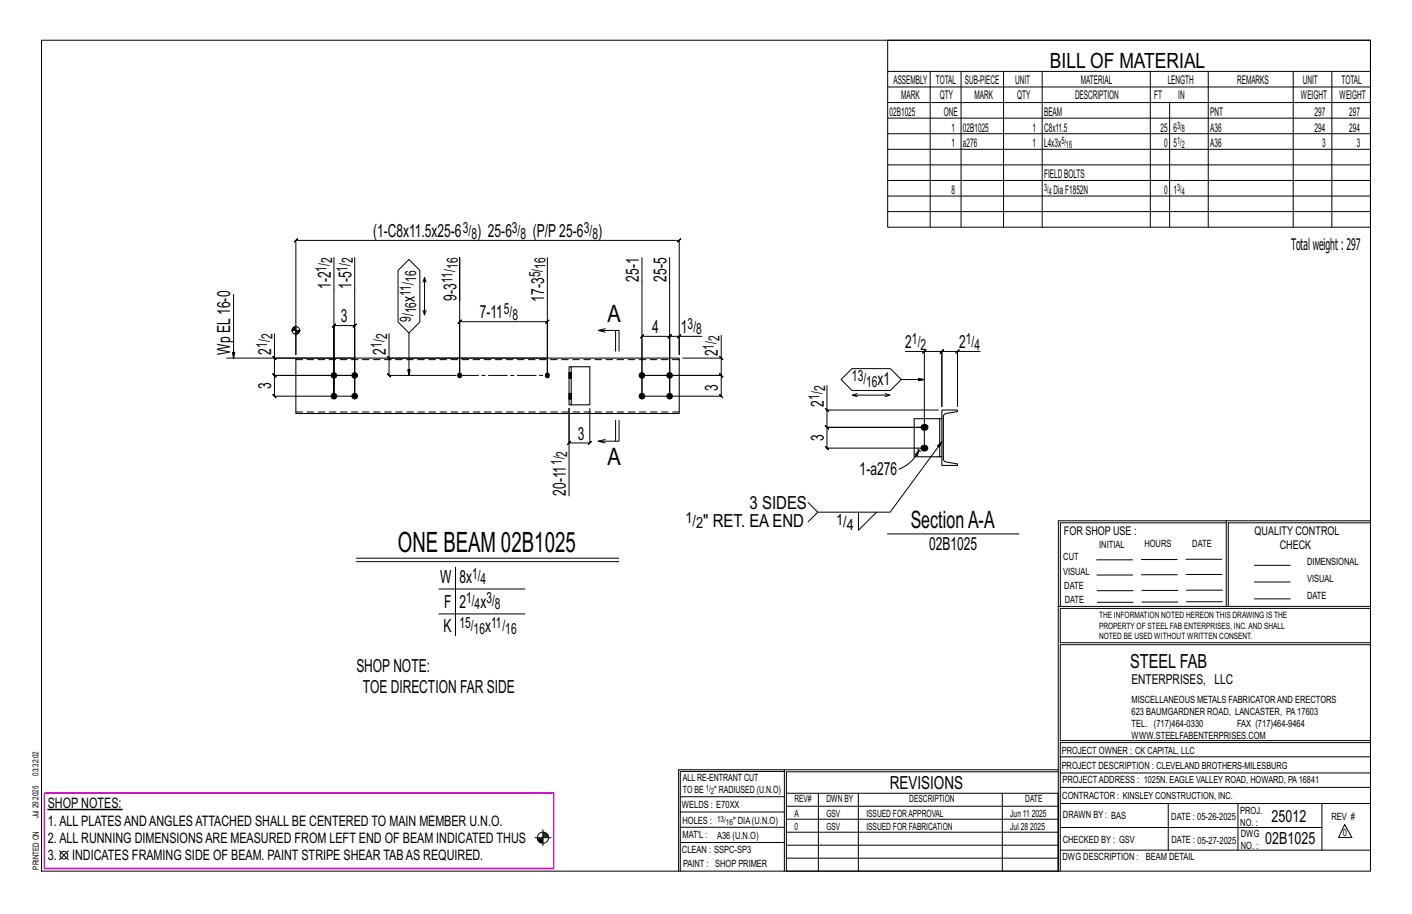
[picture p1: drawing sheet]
<svg xmlns="http://www.w3.org/2000/svg" width="432mm" height="279mm" viewBox="0 0 432 279" stroke-linecap="round" stroke-linejoin="round" font-family="sans-serif">
<g fill="#000" stroke="#000" stroke-width=".31">
<path d="M281.9 136.4a.99 .99 0 0 1 1.5-.1 .99 .99 0 0 1-.2 1.5 .98 .98 0 0 1-1.3-.1 .98 .98 0 0 1 0-1.3zM281.9 130a.99 .99 0 0 1 1.6-.1 .99 .99 0 0 1-.2 1.5 .98 .98 0 0 1-1.3-.1 .98 .98 0 0 1-.1-1.3zM14.6 247.4h22.8v.1h-22.8z"/>
<circle cx="102.1" cy="114.8" r=".86"/>
<circle cx="108.5" cy="114.8" r=".86"/>
<circle cx="140.5" cy="114.8" r=".68"/>
<circle cx="167.3" cy="114.8" r=".68"/>
<circle cx="196.3" cy="114.8" r=".86"/>
<circle cx="204.8" cy="114.8" r=".86"/>
<circle cx="102.1" cy="121.1" r=".86"/>
<circle cx="108.5" cy="121.1" r=".86"/>
<circle cx="196.3" cy="121.1" r=".86"/>
<circle cx="204.8" cy="121.1" r=".86"/>
</g>
<g fill="none" stroke="#000" stroke-width=".31">
<path d="M12.7 12.3h406.4v254h-406.4zM271.5 12.3h147.6v57.2h-147.6zM271.5 21.8h147.6M271.5 26.6h147.6M271.5 31.4h147.6M271.5 36.1h147.6M284.5 21.8v47.7M293.9 21.8v47.7M306.9 21.8v47.7M318.7 21.8v47.7M351.8 21.8v47.7M357.7 31.4v38.1"/>
<path d="M369.5 21.8v47.7M395.5 21.8v47.7M407.3 21.8v47.7M271.5 40.9h147.6M271.5 45.6h147.6M271.5 50.4h147.6M271.5 55.2h147.6M271.5 59.9h147.6M102.1 78.7v42.4v-21.6l-.5 .5 1-1-.5 .5h6.4l-.5 .5 1-1-.5 .5v21.6v-42.4M167.4 78.7v36.1v-16.5l.5-.5-1 1 .5-.5h-26.8l.5-.5-1 1 .5-.5v16.5v-36.1v13.2M196.3 78.7v42.4M204.8 78.7v42.4v-18.3l.5-.5-1 1 .5-.5h-8.5l.5-.5-1 1 .5-.5v18.3h24.3l.5 .5-1-1 .5 .5v-6.3l.5 .5-1-1 .5 .5h-24.3h24.3l.5 .5-1-1 .5 .5v-5.3"/>
<path d="M271.5 64.7h147.6M71.4 90v19.5l-.3-1.8h.7l-.4 1.8M90.1 99.9v1.1M90.3 99.9v1.1M90.5 99.6v8.8v-34.9l-.5 .5 1-1-.5 .5h117.2l-.5 .5 1-1-.5 .5v34.9v-5.6h6.9M121.7 82.7l3.4-3.4 3.3 3.4v15.7l-3.3 3.4-3.4-3.4zM129.3 94.8l.5 1.5 .5-1.5M129.8 84.8l-.5 1.5M130.3 86.3l-.5-1.5v11.5M69.3 109.5h21.2M83.4 109l1 1zM83.9 109.5v5.3l-.5-.5 1 1-.5-.5h24.6h-24.6l-.5-.5 1 1-.5-.5v6.3l-.5-.5 1 1-.5-.5h24.6"/>
<path d="M83.9 102v7.5h24.6M89.1 101h2.8M89.4 100.5v.5M89.6 100.2v.8M89.8 100v1M90.7 101v1.1M90.9 101v1.1M91.1 101v1M91.3 101v.8M91.5 101v.5M118.5 109l1 1zM119 102v7.5h48.4"/>
<path d="M119 109.5v5.3l-.5-.5 1 1-.5-.5h20.5M125.1 101.8v13l-.4-1.8h.7l-.3 1.8M185.1 101.5l-2.1-.5h6.3v6.4M185.1 100.5l-2.1 .5M188.3 101v6.4M207.7 102.8h-2.9l.5-.5-1 1 .5-.5v18.3M208.2 102.3l-1 1zM220.1 109l1 1zM220.6 102.5v7h-11.8M252.9 117.9v7.4h34.1M275.6 116l-3.3 3.4h-11.8l-3.3-3.4 3.3-3.3h11.8l3.3 3.3h7.1l-1.8 .4v-.8l1.8 .4M276.8 107.4h5.9v29.6h-29.8l.5 .5-1-1 .5 .5v-6.4l.5 .5-1-1 .5 .5h29.8h-29.8l.5 .5-1-1 .5 .5v-5.3"/>
<path d="M282.7 107.4h5.3l-.5 .5 1-1-.5 .5v16.9v-16.9l-.5 .5 1-1-.5 .5h4.8M283.2 106.9l-1 1zM293.3 106.9l-1 1zM299.7 107.4h-6.9v16.9M180.4 124.8v10.6l.5-.5-1 1 .5-.5h-6.4l.5-.5-1 1 .5-.5v-10.6v26.8M185.1 134.3l-2.1 .6M188.3 128.5v6.4M189.3 128.5v6.4h-6.3l2.1 .5M252.4 124.8l1 1zM262.1 120.3l-1.4 .5M270.7 120.3l1.4 .5-1.4 .5M272.1 120.8h-11.4l1.4 .5"/>
<path d="M280.6 137.2l.4 .4M281 137.6l-.5 1.8-.6-.4zM281 137.6a11 11 0 0 1-6.1 5.8M281 137.6l.4 .5M288 135.1l-1.3 1.2 .6 .4 .7-1.6-15.8 21.5h-22.1l-2.9-3M250.1 156.6l-2.9 2.9M262.5 156.6v5.5l5.6-5.5M375 159.8h-50.7v25.6M375 159.2h-51.3l-.1 107.1M419.1 159.2h-44.1v26.2M419.1 159.8h-43.5v25.6M109 170.6h80.2"/>
<path d="M109 171.7h80.2M139.3 173.4v20.9M271.4 163.2h40.2M335.4 171.1h10.9M335.4 175.8h11M349 171h11M349.1 175.7h11M362.7 171h10.9M362.7 175.6h11M383.6 172.8h11M383.6 177.9h11M134.2 180.1h26.3"/>
<path d="M134.2 187.7h26.3M323.7 185.4h95.4M335.5 184.1h11M335.5 180.6h11M349.2 184h11M349.2 180.5h11M362.9 180.4h10.9M362.9 184h10.9M383.6 183.1h11M419.1 186h-94.9v10.5h94.9M419.1 197.1h-94.9v29.3h94.9v.6h-94.9v39.3M239.9 235.8h-31.9v30.5"/>
<path d="M239.9 235.3h-32.4v31M323.6 235.3h-83.7v31M323.6 235.9h-83.1v6.6M324.2 236.3h94.9M324.2 231.4h94.9M163.6 256.1h4.9M164.3 256.4h1.7M164.4 256.7h1.6M164.5 256.9h1.5M164.8 257.2h1.2M165.1 257.5h.9M166 253.6v4.9"/>
<path d="M166 254.6h1M166 255.8h1.7M166 254.9h1.3M166 255.2h1.5M166 255.5h1.7M208 252.9h31.9M208 257.5h31.9M208 243.6h31.9M208 248.2h31.9M240.5 242.5h83.1v23.8h-83.1zM240.5 258.4h83.1M240.5 254.4h83.1"/>
<path d="M240.5 250.4h83.1M240.5 246.5h83.1M250.3 242.5v23.8M262.5 242.5v23.8M306.5 242.5v23.8M324.2 253h80.1M324.2 245.6h94.9M324.2 259.9h94.9M324.2 240.7h94.9M357.3 245.6v14.3M378.6 245.6v14.3M404.3 245.6v14.3"/>
<path d="M411.2 252.1l2.2 3.9h-4zM18.2 260.1l2.7 2.7M20.9 260.1l-2.7 2.7M240.5 262.3h83.1"/>
<circle cx="90.5" cy="101" r="1.16"/>
<circle cx="166" cy="256.1" r="1.71"/>
<circle cx="19.5" cy="261.4" r="1.17"/>
</g>
<path d="M13.6 242.4h155.8v23.1h-155.8z" fill="none" stroke="#f0f" stroke-width=".5"/>
<path d="M90.5 109.5h117.2v16.9h-117.2zM174 112.1h.7v11.7h-.7zM174.7 112.1h5.7v11.7h-5.7M287.4 128h-7.8v11.6h7.8M288 125.3h4.8v.5l-3.8 .7-.5 .8 .1 13.3 .7 .6 3.5 .6v.5h-4.8zM288 128h-.6v11.6h.6" fill="none" stroke="#000" stroke-width=".32"/>
<g fill="none" stroke="#000" stroke-width=".31" stroke-dasharray="2 1.4">
<path d="M90.5 109.9h117.2M174 115.6h.7zM174 115.6v-.2M174 115.1v.3h.7v.2M174 114.8v-.4h.7v.4M174 114.4v-.2h.7v.2M174 114.2v-.2h.7v.2M174 114h.7M174.7 115.1v-.3h-.7v.3h.7v.3M174 121.9l.7 .1zM174 121.9v-.2M174 121.4v.3h.7v.2"/>
<path d="M174 121.1v-.3h.7v.3M174 120.8v-.3h.7v.3M174 120.5v-.2h.7v.2M174 120.3h.7M174.7 121.4v-.3h-.7v.3h.7v.3M207.7 125.9h-117.2"/>
</g>
<path d="M140.6 114.8h26.8" fill="none" stroke="#000" stroke-width=".31" stroke-dasharray="5.8 1 1 1"/>
<text font-size="8.6" x="121.7" y="168.7">ONE BEAM 02B1025</text>
<g font-size="7.3">
<text x="185.7" y="98.5">A</text>
<text x="185.7" y="142.1">A</text>
<text x="278.5" y="161.5">SectionA-A</text>
</g>
<text font-size="6.4" x="321.1" y="20.7">BILL OF MATERIAL</text>
<text font-size="5.9" x="345.6" y="204.1">STEEL FAB</text>
<g font-size="5.5">
<text x="114.1" y="72.5">(1-C8x11.5x25-6</text>
<text x="145.9" y="72.5">) 25-6</text>
<text x="163" y="72.5">(P/P25-6</text>
<text x="182.9" y="72.5">)</text>
<text x="101.1" y="88.4" transform="rotate(-90 101.1 88.4)">1-2</text>
<text x="107.5" y="88.4" transform="rotate(-90 107.5 88.4)">1-5</text>
<text x="195.3" y="86.1" transform="rotate(-90 195.3 86.1)">25-1</text>
<text x="203.8" y="86.1" transform="rotate(-90 203.8 86.1)">25-5</text>
<text x="126.8" y="92.3" transform="rotate(-90 126.8 92.3)">x</text>
<text x="139.6" y="91.9" transform="rotate(-90 139.6 91.9)">9-3</text>
<text x="166.4" y="92.2" transform="rotate(-90 166.4 92.2)">17-3</text>
<text x="104.3" y="98.5">3</text>
<text x="146.7" y="97.3">7-11</text>
<text x="199.4" y="101.8">4</text>
<text x="208.2" y="101.8">1</text>
<text x="276.8" y="106.4">2</text>
<text x="293.3" y="106.4">2</text>
<text x="70.4" y="108.4" transform="rotate(-90 70.4 108.4)">Wp EL16-0</text>
<text x="82.9" y="108.4" transform="rotate(-90 82.9 108.4)">2</text>
<text x="118" y="108.4" transform="rotate(-90 118 108.4)">2</text>
<text x="219.6" y="108.9" transform="rotate(-90 219.6 108.9)">2</text>
<text x="82.9" y="118.9" transform="rotate(-90 82.9 118.9)">3</text>
<text x="219.6" y="119.5" transform="rotate(-90 219.6 119.5)">3</text>
<text x="268.4" y="117.8">x1</text>
<text x="251.9" y="124.3" transform="rotate(-90 251.9 124.3)">2</text>
<text x="176.7" y="134.4">3</text>
<text x="251.9" y="134.8" transform="rotate(-90 251.9 134.8)">3</text>
<text x="262.9" y="145.3">1-a276</text>
<text x="173" y="151.6" transform="rotate(-90 173 151.6)">20-11</text>
<text x="229.2" y="155.6">3 SIDES</text>
<text x="215" y="161.1">&quot; RET. EA END</text>
<text x="284.1" y="168.2">02B1025</text>
<text x="134.6" y="178.1">W</text>
<text x="140.5" y="178.1">8x</text>
<text x="135.9" y="185.7">F</text>
<text x="140.5" y="185.7">2</text>
<text x="146.9" y="185.7">x</text>
<text x="135.6" y="193.3">K</text>
<text x="148.3" y="193.3">x</text>
<text x="109" y="205.5">SHOPNOTE:</text>
<text x="111" y="212">TOE DIRECTION FAR SIDE</text>
<text x="272.2" y="241.1">REVISIONS</text>
</g>
<g font-size="5.1">
<text x="388.9" y="251.3">25012</text>
<text x="386.9" y="258.1">02B1025</text>
</g>
<text font-size="4.9" x="394.8" y="76.4">Totalweight : 297</text>
<g font-size="4.7">
<text x="141.5" y="71.3">3/</text>
<text x="156.5" y="71.3">3/</text>
<text x="178.5" y="71.3">3/</text>
<text x="144.2" y="72.9">8</text>
<text x="159.2" y="72.9">8</text>
<text x="181.1" y="72.9">8</text>
<text x="99.9" y="83.1" transform="rotate(-90 99.9 83.1)">1/</text>
<text x="101.5" y="80.5" transform="rotate(-90 101.5 80.5)">2</text>
<text x="106.2" y="83.1" transform="rotate(-90 106.2 83.1)">1/</text>
<text x="107.9" y="80.5" transform="rotate(-90 107.9 80.5)">2</text>
<text x="140" y="82.2" transform="rotate(-90 140 82.2)">16</text>
<text x="166.8" y="82.2" transform="rotate(-90 166.8 82.2)">16</text>
<text x="127.2" y="86.1" transform="rotate(-90 127.2 86.1)">16</text>
<text x="138.3" y="86.6" transform="rotate(-90 138.3 86.6)">11/</text>
<text x="165.1" y="84.8" transform="rotate(-90 165.1 84.8)">5/</text>
<text x="125.6" y="90.5" transform="rotate(-90 125.6 90.5)">11/</text>
<text x="127.2" y="95.8" transform="rotate(-90 127.2 95.8)">16</text>
<text x="125.6" y="98.4" transform="rotate(-90 125.6 98.4)">9/</text>
<text x="154.1" y="96.1">5/</text>
<text x="156.7" y="97.8">8</text>
<text x="210.3" y="100.6">3/</text>
<text x="81.7" y="106.4" transform="rotate(-90 81.7 106.4)">1/</text>
<text x="83.3" y="103.7" transform="rotate(-90 83.3 103.7)">2</text>
<text x="116.7" y="106.4" transform="rotate(-90 116.7 106.4)">1/</text>
<text x="118.4" y="103.7" transform="rotate(-90 118.4 103.7)">2</text>
<text x="212.9" y="102.2">8</text>
<text x="218.3" y="106.9" transform="rotate(-90 218.3 106.9)">1/</text>
<text x="220" y="104.3" transform="rotate(-90 220 104.3)">2</text>
<text x="278.9" y="105.2">1/</text>
<text x="281.5" y="106.9">2</text>
<text x="295.4" y="105.2">1/</text>
<text x="298" y="106.9">4</text>
<text x="252.3" y="119.6" transform="rotate(-90 252.3 119.6)">2</text>
<text x="260.5" y="116.6">13/</text>
<text x="264.9" y="118.2">16</text>
<text x="250.7" y="122.2" transform="rotate(-90 250.7 122.2)">1/</text>
<text x="171.8" y="142.2" transform="rotate(-90 171.8 142.2)">1/</text>
<text x="173.4" y="139.6" transform="rotate(-90 173.4 139.6)">2</text>
<text x="209.6" y="159.9">1/</text>
<text x="212.9" y="161.5">2</text>
<text x="255.7" y="160.4">1/</text>
<text x="259" y="162.1">4</text>
<text x="144.4" y="176.9">1/</text>
<text x="147" y="178.5">4</text>
<text x="142.5" y="184.5">1/</text>
<text x="148.7" y="184.5">3/</text>
<text x="145.1" y="186.1">4</text>
<text x="151.3" y="186.1">8</text>
<text x="140.5" y="192.1">15/</text>
<text x="144.8" y="193.8">16</text>
<text x="150.2" y="192.1">11/</text>
<text x="154.5" y="193.8">16</text>
</g>
<g font-size="4.4">
<text x="14.6" y="247.1">SHOP NOTES:</text>
<text x="14.6" y="257.6">2.ALL RUNNING DIMENSIONSARE MEASURED FROM LEFT END OF BEAM INDICATED THUS</text>
<text x="14.6" y="252.4">1.ALL PLATESANDANGLESATTACHED SHALL BE CENTERED TO MAIN MEMBER U.N.O.</text>
<text x="14.6" y="262.8">3.</text>
<text x="22.1" y="262.8">INDICATES FRAMING SIDE OF BEAM. PAINT STRIPE SHEAR TABAS REQUIRED.</text>
</g>
<text font-size="4.2" x="346" y="209.1">ENTERPRISES, LLC</text>
<g font-size="3.7">
<text x="273.2" y="25.6">ASSEMBLY</text>
<text x="286.2" y="25.6">TOTAL</text>
<text x="295.1" y="25.6">SUB-PIECE</text>
<text x="310.4" y="25.6">UNIT</text>
<text x="330.5" y="25.6">MATERIAL</text>
<text x="357.1" y="25.6">LENGTH</text>
<text x="378.3" y="25.6">REMARKS</text>
<text x="398.4" y="25.6">UNIT</text>
<text x="410.2" y="25.6">TOTAL</text>
<text x="272.1" y="35.5">02B1025</text>
<text x="275.6" y="30.4">MARK</text>
<text x="287.4" y="30.4">QTY</text>
<text x="288.6" y="35.5">ONE</text>
<text x="298" y="30.4">MARK</text>
<text x="311" y="30.4">QTY</text>
<text x="319.3" y="35.5">BEAM</text>
<text x="328.7" y="30.4">DESCRIPTION</text>
<text x="353" y="30.4">FT</text>
<text x="360.3" y="30.4">IN</text>
<text x="370.1" y="35.5">PNT</text>
<text x="397.8" y="30.4">WEIGHT</text>
<text x="402" y="35.5">297</text>
<text x="409.6" y="30.4">WEIGHT</text>
<text x="412.6" y="35.5">297</text>
<text x="290.9" y="40.2">1</text>
<text x="294.5" y="40.2">02B1025</text>
<text x="315.8" y="40.2">1</text>
<text x="319.3" y="40.2">C8x11.5</text>
<text x="354.9" y="40.2">25</text>
<text x="358.9" y="40.2">6</text>
<text x="370.1" y="40.2">A36</text>
<text x="402" y="40.2">294</text>
<text x="412.6" y="40.2">294</text>
<text x="290.9" y="45">1</text>
<text x="294.5" y="45">a276</text>
<text x="315.8" y="45">1</text>
<text x="319.3" y="45">L4x3x</text>
<text x="356" y="45">0</text>
<text x="358.9" y="45">5</text>
<text x="370.1" y="45">A36</text>
<text x="404.3" y="45">3</text>
<text x="415" y="45">3</text>
<text x="290.9" y="59.3">8</text>
<text x="319.3" y="54.5">FIELDBOLTS</text>
<text x="322.2" y="59.3">DiaF1852N</text>
<text x="356" y="59.3">0</text>
<text x="358.9" y="59.3">1</text>
<text x="325.3" y="163.4">FOR SHOP USE :</text>
<text x="383.7" y="163.4">QUALITY CONTROL</text>
<text x="391.4" y="167.8">CHECK</text>
</g>
<g font-size="3.1">
<text x="360" y="39.4">3/</text>
<text x="361.4" y="40.5">8</text>
<text x="324.6" y="44.1">5/</text>
<text x="326" y="45.3">16</text>
<text x="360" y="44.1">1/</text>
<text x="361.4" y="45.3">2</text>
<text x="319.3" y="58.4">3/</text>
<text x="320.7" y="59.5">4</text>
<text x="360" y="58.4">3/</text>
<text x="361.4" y="59.5">4</text>
<text x="336.2" y="167.4">INITIAL</text>
<text x="350" y="167.1">HOURS</text>
<text x="364.6" y="167.2">DATE</text>
<text x="325.2" y="171.3">CUT</text>
<text x="399.8" y="172.8">DIMENSIONAL</text>
<text x="325.1" y="175.8">VISUAL</text>
<text x="399.8" y="177.9">VISUAL</text>
<text x="325.5" y="180">DATE</text>
<text x="325.7" y="184.4">DATE</text>
<text x="399.8" y="183.1">DATE</text>
<text x="346" y="215">MISCELLANEOUS METALS FABRICATORAND ERECTORS</text>
<text x="346" y="218.6">623 BAUMGARDNER ROAD, LANCASTER, PA17603</text>
<text x="346" y="225.8">WWW.STEELFABENTERPRISES.COM</text>
<text x="346" y="222.2">TEL. (717)464-0330</text>
<text x="378.3" y="222.2">FAX (717)464-9464</text>
<text x="324.7" y="230.5">PROJECT OWNER : CK CAPITAL, LLC</text>
<text x="208.8" y="238.8">ALL RE-ENTRANT CUT</text>
<text x="324.7" y="235.1">PROJECT DESCRIPTION : CLEVELAND BROTHERS-MILESBURG</text>
<text x="324.9" y="239.5">PROJECTADDRESS : 1025N. EAGLE VALLEY ROAD, HOWARD, PA16841</text>
<text x="208.8" y="242.5">TO BE</text>
<text x="218.4" y="242.5">&quot; RADIUSED (U.N.O)</text>
<text x="242.9" y="245.3">REV#</text>
<text x="252.7" y="245.3">DWN BY</text>
<text x="278.1" y="245.3">DESCRIPTION</text>
<text x="313.5" y="245.3">DATE</text>
<text x="324.9" y="244.2">CONTRACTOR : KINSLEY CONSTRUCTION, INC.</text>
<text x="208.5" y="247">WELDS : E70XX</text>
<text x="208.7" y="251.7">HOLES :</text>
<text x="224.2" y="251.8">&quot; DIA(U.N.O)</text>
<text x="242.9" y="249.9">A</text>
<text x="252.7" y="249.9">GSV</text>
<text x="264.9" y="249.9">ISSUED FORAPPROVAL</text>
<text x="309" y="249.9">Jun 11</text>
<text x="315.5" y="249.9">2025</text>
<text x="325.1" y="250">DRAWN BY : BAS</text>
<text x="358.2" y="250.5">DATE : 05-26-2025</text>
<text x="379.3" y="248.9">PROJ.</text>
<text x="407.2" y="250.5">REV #</text>
<text x="208.7" y="256.3">MAT'L :</text>
<text x="219.3" y="256.4">A36 (U.N.O)</text>
<text x="242.9" y="253.8">0</text>
<text x="252.7" y="253.8">GSV</text>
<text x="264.9" y="253.8">ISSUED FOR FABRICATION</text>
<text x="309" y="253.8">Jul 28</text>
<text x="315" y="253.8">2025</text>
<text x="325" y="257.6">CHECKED BY : GSV</text>
<text x="358.3" y="257.7">DATE : 05-27-2025</text>
<text x="379.3" y="252.5">NO. :</text>
<text x="379.5" y="255.9">DWG</text>
<text x="410.6" y="255.5">0</text>
<text x="208.6" y="260.7">CLEAN : SSPC-SP3</text>
<text x="324.9" y="262.9">DWG DESCRIPTION :</text>
<text x="350.4" y="263">BEAM DETAIL</text>
<text x="379.5" y="259.5">NO. :</text>
<text x="208.9" y="265">PAINT : SHOP PRIMER</text>
</g>
<g font-size="2.7">
<text x="336.1" y="189">THE INFORMATION NOTED HEREON THIS DRAWING IS THE</text>
<text x="336.1" y="195.4">NOTED BE USED WITHOUT WRITTEN CONSENT.</text>
<text x="336.1" y="192.2">PROPERTY OF STEEL FAB ENTERPRISES, INC.AND SHALL</text>
</g>
<g font-size="2.6">
<text x="215.9" y="241.8">1/</text>
<text x="217.4" y="242.7">2</text>
<text x="219.3" y="251.1">13/</text>
<text x="222" y="252.1">16</text>
</g>
<g font-size="2.5">
<text x="11.7" y="237.1" transform="rotate(-90 11.7 237.1)">03:32:02</text>
<text x="11.8" y="244.4" transform="rotate(-90 11.8 244.4)">2025</text>
<text x="11.8" y="250.1" transform="rotate(-90 11.8 250.1)">Jul 29</text>
<text x="11.9" y="265.8" transform="rotate(-90 11.9 265.8)">PRINTED ON</text>
</g>
</svg>
